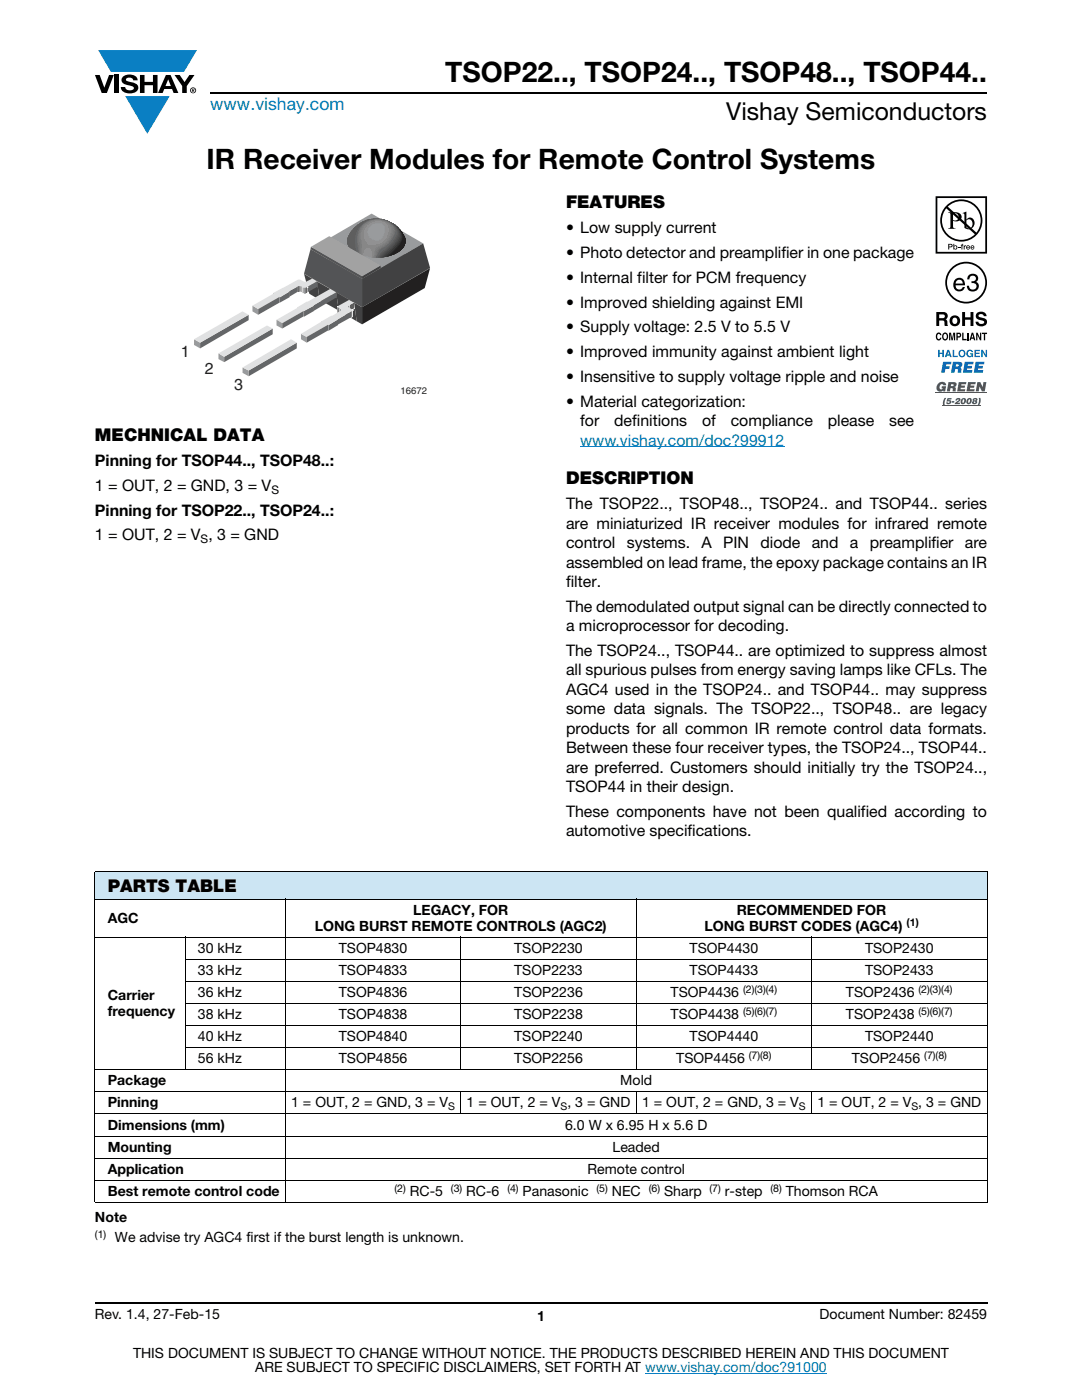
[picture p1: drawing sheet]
<svg xmlns="http://www.w3.org/2000/svg" width="216mm" height="279mm" viewBox="0 0 216 279" stroke-linecap="round" stroke-linejoin="round" font-family="sans-serif">
<g fill="#0a7fc3">
<path d="M19.6 10h19.7l-2.6 4.3h-1.1h-13.5z"/>
<path d="M25 19.2h8.9l-4.5 7.5z"/>
</g>
<g fill="#000">
<path d="M18.9 15h1l.9 2.5 1-2.5h.9l-1.4 3.6h-1zM22.9 15h.9v3.6h-.9zM24.6 15.3a2.1 2.1 0 0 1 2.8 .3l.1 .4h-.9a.79 .79 0 0 0-.7-.5 .79 .79 0 0 0-.8 .4l.3 .3 1 .2a1.08 1.08 0 0 1 1.2 1 1.08 1.08 0 0 1-1.1 1.2 1.73 1.73 0 0 1-2.4-1.2h.9a.96 .96 0 0 0 .8 .6 .96 .96 0 0 0 .9-.4 1.31 1.31 0 0 0-1.2-.6 1.03 1.03 0 0 1-1.1-.6 1.03 1.03 0 0 1 .2-1.1zM27.9 15h.9v1.3h1.7v-1.3h.9v3.6h-.9v-1.6h-1.7v1.6h-.9zM34.8 15h1.1l.9 1.4 1-1.4h1l-1.5 2.2v1.4h-.9v-1.4z"/>
<path d="M33.6 15.9l.5 1.3h-1.1zM33.1 15l-1.6 3.6h1l.3-.8h1.5l.3 .8h1l-1.6-3.6z"/>
<path d="M38.4 17.8h.2v.2h-.2zM38.3 17.7v.7h.1v-.3l.4 .3-.2-.3 .2-.2-.1-.2z"/>
<path d="M38.1 18a.46 .46 0 0 1 .9 0 .46 .46 0 0 1-.9 0zM37.9 18a.6 .6 0 0 0 1.2 0 .6 .6 0 0 0-1.2 0z"/>
</g>
<path d="M42 18.6h155M18.9 260h178.1" fill="none" stroke="#000" stroke-width=".36"/>
<path d="M115.8 89.2h40.7M128.7 274h36.3" fill="none" stroke="#007ec4" stroke-width=".2"/>
<path d="M36.1 42.6h49.7v36.4h-49.7z" fill="#fff"/>
<path d="M60.7 54.7l2.6 1.5 .5 3.7-2.1-1.3z" fill="#414142"/>
<path d="M63.3 56.1l.1 1.1-.1 .1z" fill="#646668"/>
<path d="M62.3 55.6l1 .5v1.2l-1-.6z" fill="#999b9e"/>
<path d="M60.7 54.6l2.6 1.6z" fill="#414142"/>
<circle cx="60.1" cy="57.2" r=".15" fill="#fff"/>
<path d="M59.4 57.2l.5-.1 .2 .1v1.1h-.7z" fill="none" stroke="#fff" stroke-width=".3"/>
<g fill="#919396">
<path d="M60.1 57.2v1.1z"/>
<path d="M60.1 57.1v1.2z"/>
</g>
<g fill="#999b9e">
<path d="M60.1 57.1v1.2z" fill-rule="evenodd"/>
<path d="M59.9 57.1h.2v1.2l-.2-.1z" fill-rule="evenodd"/>
<path d="M59.8 57l.1 1.2z" fill-rule="evenodd"/>
</g>
<path d="M59.8 57v1.2z" fill="#919396"/>
<g fill="#8b8d90">
<path d="M59.7 57v1.2z"/>
<path d="M59.8 57v1.2z" fill-rule="evenodd"/>
</g>
<path d="M59.7 57v1.2z" fill="#888a8c"/>
<g fill="#828487">
<path d="M59.7 57v1.2z"/>
<path d="M59.7 57v1.2z" fill-rule="evenodd"/>
</g>
<g fill="#7c7e81">
<path d="M59.7 57v1.2z"/>
<path d="M59.7 57l-.1 1.2z" fill-rule="evenodd"/>
</g>
<path d="M59.6 57.1v1.1z" fill="#77787b"/>
<path d="M59.6 57.1v1.1z" fill="#717375"/>
<path d="M59.5 57.1l.1 1.1z" fill="#717375"/>
<path d="M59.5 57.1v1.1z" fill="#6b6c6f"/>
<g fill="#646668">
<path d="M59.5 57.1v1.2z"/>
<path d="M59.4 57.1v1.2z"/>
<path d="M59.4 57.1l.1 1.2z" fill-rule="evenodd"/>
</g>
<g fill="#606164">
<path d="M59.4 57.1v1.2z"/>
<path d="M59.4 57.1v1.2z" fill-rule="evenodd"/>
</g>
<path d="M59.4 57.1v1.2z" fill="#5b5c5e"/>
<path d="M60.1 57.2l.3 .1v1.1l-.3-.1z" fill="#999b9e"/>
<path d="M63.3 56.2l3.8 2.1 .5 3.7-3.8-2.1z" fill="#414142"/>
<path d="M65.9 57.6l1.2 .7v1.1l-1.2-.6z" fill="#999b9e"/>
<path d="M63.3 56.1l3.8 2.2z" fill="#414142"/>
<path d="M61.2 57.3l2.1-1.2v1.2l-2.1 1.1z" fill="#646668"/>
<circle cx="61.2" cy="57.3" r=".15" fill="#fff"/>
<path d="M60.4 57.3h.8v1.1l-.2 .1-.6-.1z" fill="none" stroke="#fff" stroke-width=".3"/>
<path d="M61.2 57.3v1.2z" fill-rule="evenodd" fill="#5b5c5e"/>
<path d="M61.1 57.3l.1 1.2z" fill="#606164"/>
<path d="M61.1 57.3v1.2z" fill="#606164"/>
<g fill="#646668">
<path d="M61.1 57.3v1.2z"/>
<path d="M61 57.4v1.1z"/>
<path d="M61.1 57.3l-.1 1.2z" fill-rule="evenodd"/>
</g>
<path d="M61 57.4v1.1z" fill="#6b6c6f"/>
<g fill="#717375">
<path d="M61 57.4v1.2z"/>
<path d="M61 57.4v1.1z" fill-rule="evenodd"/>
</g>
<path d="M61 57.4v1.2z" fill="#77787b"/>
<g fill="#7c7e81">
<path d="M60.9 57.4v1.2z"/>
<path d="M60.9 57.4l.1 1.2z" fill-rule="evenodd"/>
</g>
<g fill="#828487">
<path d="M60.9 57.4v1.2z"/>
<path d="M60.8 57.4l.1 1.2z" fill-rule="evenodd"/>
</g>
<path d="M60.8 57.4v1.2z" fill="#888a8c"/>
<g fill="#8b8d90">
<path d="M60.8 57.4v1.2z"/>
<path d="M60.7 57.4l.1 1.2z" fill-rule="evenodd"/>
</g>
<path d="M60.7 57.4v1.2z" fill="#919396"/>
<g fill="#999b9e">
<path d="M60.7 57.4v1.2z" fill-rule="evenodd"/>
<path d="M60.5 57.3l.2 .1v1.2l-.2-.1z" fill-rule="evenodd"/>
<path d="M60.4 57.3l.1 1.2z" fill-rule="evenodd"/>
</g>
<path d="M60.4 57.3v1.2z" fill="#919396"/>
<g fill="#646668">
<path d="M57.7 58.1l1.7-.9v1.1l-1.7 .9z"/>
<path d="M67.1 58.3l.1 1-.1 .1z"/>
</g>
<path d="M54.5 58.5l.1 .1v1.1l-.1-.1z" fill="#999b9e"/>
<path d="M55.9 59.3l1.9-1.1v1.1l-1.9 1.1z" fill="#646668"/>
<path d="M55.8 59.2l.1 1.2z" fill="#999b9e"/>
<path d="M67.1 58.3l3.5 2.1 .6 3.7-3.6-2.1z" fill="#414142"/>
<path d="M70.6 60.4l.2 1-.2 .1z" fill="#646668"/>
<path d="M69.7 59.9l.9 .5v1.1l-.9-.6z" fill="#999b9e"/>
<path d="M67.1 58.3l3.5 2.1z" fill="#414142"/>
<path d="M62.6 60.9l4.5-2.6v1.1l-4.5 2.7z" fill="#646668"/>
<circle cx="70.6" cy="61.5" r=".15" fill="#fff"/>
<path d="M70.6 60.4v1.1" fill="none" stroke="#fff" stroke-width=".3"/>
<circle cx="70.6" cy="60.4" r=".15" fill="#fff"/>
<path d="M70.6 60.4l-.9 .5v1.2l.9-.6" fill="none" stroke="#fff" stroke-width=".3"/>
<path d="M69.7 60.9l.9-.5v1.1l-.9 .6z" fill-rule="evenodd" fill="#5b5c5e"/>
<circle cx="69.4" cy="62.3" r=".15" fill="#fff"/>
<path d="M69.5 61l.2-.1v1.2l-.3 .2z" fill="none" stroke="#fff" stroke-width=".3"/>
<g fill="#5b5c5e">
<path d="M69.7 60.9v1.2z"/>
<path d="M69.7 60.9l-.1 1.2z" fill-rule="evenodd"/>
</g>
<path d="M69.6 61v1.1l-.2 .2v-1.2z" fill-rule="evenodd" fill="#535456"/>
<path d="M70.6 60.4l1.6 .9v3.4l-1-.6z" fill="#414142"/>
<path d="M60.7 54.6l13.5-7.8 11.6 6.7-13.6 7.8z" fill="#999b9e"/>
<path d="M72.2 61.3l13.6-7.8-1.1 4-12.5 7.2z" fill="#231f20"/>
<path d="M59.4 61.3v1.1z" fill="#999b9e"/>
<circle cx="67.4" cy="62.4" r=".15" fill="#fff"/>
<path d="M67.4 61.2l.2 .3v1.1l-.2-.2z" fill="none" stroke="#fff" stroke-width=".3"/>
<g fill="#919396">
<path d="M67.5 61.5v1z"/>
<path d="M67.5 61.5l.1 1.1z" fill-rule="evenodd"/>
</g>
<path d="M67.5 61.4v1.1z" fill="#8b8d90"/>
<path d="M67.5 61.4v1.1z" fill="#888a8c"/>
<path d="M67.4 61.4l.1 1.1z" fill="#888a8c"/>
<g fill="#828487">
<path d="M67.4 61.4v1z"/>
<path d="M67.4 61.4v1.1z" fill-rule="evenodd"/>
</g>
<path d="M67.4 61.3v1.1z" fill="#7c7e81"/>
<path d="M67.4 61.3v1.1z" fill="#77787b"/>
<g fill="#717375">
<path d="M67.4 61.3v1.1z"/>
<path d="M67.4 61.3v1.1z" fill-rule="evenodd"/>
</g>
<path d="M67.4 61.2v1.2z" fill-rule="evenodd" fill="#6b6c6f"/>
<path d="M67.4 61.2v1.2z" fill="#646668"/>
<g fill="#999b9e">
<path d="M67.6 61.5l.3 .1v1.1l-.3-.1z"/>
<path d="M50.4 61l1.1 .7v1.1l-1.1-.7z"/>
</g>
<path d="M50.4 61l4.2-2.4-.1-.1 4.8-2.6a1.05 1.05 0 0 1 1.2 .2 2.13 2.13 0 0 0 1.8-.5l1 .5-2.1 1.2h-.8a.92 .92 0 0 0-1-.1l-3.5 2.1-.1-.1-4.3 2.5z" fill-rule="evenodd" fill="#e0e1e2"/>
<path d="M51.5 61.7l4.3-2.5v1.2l-4.3 2.4z" fill="#646668"/>
<circle cx="68.1" cy="61.8" r=".15" fill="#fff"/>
<path d="M67.9 61.6l.2 .2v1.2l-.2-.3z" fill="none" stroke="#fff" stroke-width=".3"/>
<path d="M68.1 61.8v1.2z" fill="#646668"/>
<path d="M68.1 61.8v1.2z" fill="#6b6c6f"/>
<path d="M68.1 61.8v1.1z" fill="#717375"/>
<path d="M68.1 61.8v1.1z" fill="#77787b"/>
<path d="M68 61.8l.1 1.1z" fill="#7c7e81"/>
<path d="M68 61.8v1.1z" fill="#7c7e81"/>
<g fill="#828487">
<path d="M68 61.8v1z"/>
<path d="M68 61.7v1.1z"/>
</g>
<path d="M68 61.7v1.1z" fill="#888a8c"/>
<g fill="#8b8d90">
<path d="M68 61.7v1.1z"/>
<path d="M67.9 61.7l.1 1.1z" fill-rule="evenodd"/>
</g>
<g fill="#919396">
<path d="M67.9 61.6v1.1z"/>
<path d="M67.9 61.6v1.1z" fill-rule="evenodd"/>
</g>
<path d="M60.6 62.1l.1 1.1z" fill="#999b9e"/>
<path d="M60.7 62.1l1.9-1.1v1.1l-1.9 1.1z" fill="#646668"/>
<circle cx="70.3" cy="61.9" r=".15" fill="#fff"/>
<path d="M70.3 61.9v1.2l-.2 .2v-1.2z" fill="none" stroke="#fff" stroke-width=".3"/>
<path d="M70.3 61.9l-.1 1.3z" fill-rule="evenodd" fill="#535456"/>
<g fill="#5b5c5e">
<path d="M70.1 62.1v1.2z"/>
<path d="M70.1 62.1l.1 1.1z" fill-rule="evenodd"/>
</g>
<path d="M67.4 63.7l2.7-1.6v1.2l-2.7 1.5z" fill="#646668"/>
<path d="M64.2 64.1v1.2z" fill="#999b9e"/>
<path d="M55.2 63.8l4.2-2.4v-.1l1.9-1.1h.1l4.5-2.6 1.2 .7-4.5 2.6v.1l-6.3 3.5z" fill-rule="evenodd" fill="#e0e1e2"/>
<path d="M55.2 63.8l1.1 .7v1.1l-1.1-.6z" fill="#999b9e"/>
<path d="M56.3 64.5l4.3-2.4v1l-4.3 2.5z" fill="#646668"/>
<path d="M65.5 64.8v1.2z" fill="#999b9e"/>
<path d="M65.5 64.9l1.9-1.2v1.2l-1.9 1.1z" fill="#646668"/>
<path d="M60.1 66.6l1.1 .6v1.2l-1.1-.7z" fill="#999b9e"/>
<path d="M60.1 66.6l7.9-4.7a.67 .67 0 0 0-.6-.6l.2-.3 2.1-1.1 .9 .5-1.1 .7v.2l.8 .5-.2 .3-4.6 2.8v-.1l-4.3 2.4z" fill-rule="evenodd" fill="#e0e1e2"/>
<path d="M61.2 67.2l4.3-2.4v1.1l-4.3 2.5z" fill="#646668"/>
<path d="M62 49.7l12.2-7.1 10.2 6-12.2 7.1z" fill="#999b9e"/>
<path d="M72.4 47.4l.5 1.2a1.21 1.21 0 0 1-.4 1.3l-.1 .6 .1 .6-1.5-.7 .5-1.6z" fill-rule="evenodd" fill="#888a8c"/>
<g fill="#828487">
<path d="M72.2 47.5a2.04 2.04 0 0 1 .2 2.4l-.1 .7 .1 .4-1.4-.6 .5-1.5z" fill-rule="evenodd"/>
<path d="M72.1 47.7l.1 .1a3.1 3.1 0 0 1 0 2.4v.8l-1.2-.6 .4-1.4z" fill-rule="evenodd"/>
</g>
<g fill="#7c7e81">
<path d="M72 47.9a5.3 5.3 0 0 1 .1 2.7l.1 .3-1.2-.5z" fill-rule="evenodd"/>
<path d="M71.9 48.1l.2 .8-.1 1.5 .1 .5-1.1-.5z" fill-rule="evenodd"/>
</g>
<g fill="#77787b">
<path d="M71.8 48.3l.2 2.6-1-.5z" fill-rule="evenodd"/>
<path d="M71.6 48.6l.3 2.3-.9-.5z" fill-rule="evenodd"/>
</g>
<path d="M71.6 48.8l.2 2.1-.8-.5z" fill-rule="evenodd" fill="#717375"/>
<path d="M71.4 49l.3 1.8-.7-.4z" fill-rule="evenodd" fill="#6b6c6f"/>
<path d="M71.3 49.2l.3 1.6-.6-.4z" fill-rule="evenodd" fill="#646668"/>
<circle cx="73.4" cy="50.8" r=".39" fill="#919396"/>
<g fill="#646668">
<path d="M71.3 49.4l.2 1.3-.5-.3z" fill-rule="evenodd"/>
<path d="M71.2 49.6l.2 1-.4-.2z" fill-rule="evenodd"/>
</g>
<path d="M80.6 47l.3 1z" fill-rule="evenodd" fill="#231f20"/>
<circle cx="73.4" cy="50.8" r=".39" fill="#919396"/>
<path d="M70.6 45.6a6.1 6.1 0 0 1 10.3 2.1 2.68 2.68 0 0 1-1.8 2.8 9 9 0 0 1-8.1-.1 8.8 8.8 0 0 1 3-4.8l-.2 .4 .2 .4a1.21 1.21 0 0 0 2.1-.3v-.2a.71 .71 0 0 0-.4-1.1 1.68 1.68 0 0 0-1.9 .9 9.5 9.5 0 0 0-2.8 4.7 2.59 2.59 0 0 1-.8-4.3z" fill-rule="evenodd" fill="#999b9e"/>
<g fill="#919396">
<path d="M70.6 45.6a6.1 6.1 0 0 1 10.3 2.1 2.68 2.68 0 0 1-1.8 2.8 9 9 0 0 1-8.1-.1l.7-2 1.7-2.3a1.64 1.64 0 0 0 1.4 1.8 1.64 1.64 0 0 0 1.8-1.3 1.4 1.4 0 0 0-.2-1.8 1.4 1.4 0 0 0-1.7-.1 1.92 1.92 0 0 0-1.3 1.4l-1.7 2.3-.7 2a2.59 2.59 0 0 1-.8-4.3z" fill-rule="evenodd"/>
<path d="M70.6 45.6a6.1 6.1 0 0 1 10.3 2.1 2.68 2.68 0 0 1-1.8 2.8 8.5 8.5 0 0 1-5.4 .8 .67 .67 0 0 0-.3-1.1 .56 .56 0 0 0-.5 .6l.1 .4-2-.8 1-2.4 1.1-1.6a1.94 1.94 0 0 0 1.9 1.9 1.94 1.94 0 0 0 2-1.9 1.53 1.53 0 0 0-.4-1.7 1.53 1.53 0 0 0-1.8-.2 2.31 2.31 0 0 0-1.7 1.9l-1.1 1.6-1 2.4a2.59 2.59 0 0 1-.8-4.3z" fill-rule="evenodd"/>
<path d="M70.6 45.6a6.1 6.1 0 0 1 10.3 2.1 2.68 2.68 0 0 1-1.8 2.8 8.7 8.7 0 0 1-5.3 .8 .72 .72 0 0 0 .1-1 .72 .72 0 0 0-1 0l-.2 .3 .2 .6-1.9-.8 .6-1.7 1.3-2a2.15 2.15 0 0 0 2 1.8 2.15 2.15 0 0 0 2.2-1.7 1.69 1.69 0 0 0-.1-1.9 1.69 1.69 0 0 0-1.9-.6 2.41 2.41 0 0 0-2.2 2.4l-1.3 2-.6 1.7a2.59 2.59 0 0 1-.8-4.3z" fill-rule="evenodd"/>
</g>
<path d="M70.6 45.6a6.1 6.1 0 0 1 10.3 2.1 2.68 2.68 0 0 1-1.8 2.8l-2 .7-1.5 .2h-1.6a1.01 1.01 0 0 0 .1-1.1 1.01 1.01 0 0 0-.9-.5l-.5 .3-.1 .4 .1 .7-1.7-.8 .6-1.8 1.1-1.7a2.1 2.1 0 0 0 3.2 1.6 2.68 2.68 0 0 0 1.1-3.9 2.7 2.7 0 0 0-2.9-.1 2.7 2.7 0 0 0-1.4 2.4l-1.1 1.7-.6 1.8a2.59 2.59 0 0 1-.8-4.3z" fill-rule="evenodd" fill="#8b8d90"/>
<g fill="#888a8c">
<path d="M70.6 45.6a6.1 6.1 0 0 1 10.3 2.1 2.68 2.68 0 0 1-1.8 2.8 8.1 8.1 0 0 1-4.9 .8 1.32 1.32 0 0 0-.8-1.9 1.33 1.33 0 0 0-.8 1.7l-1.6-.7 .6-1.7 1-1.6a2.03 2.03 0 0 0 1.4 1.9 3.5 3.5 0 0 0 3.6-2.7 1.81 1.81 0 0 0-2-2.2 2.81 2.81 0 0 0-3 3l-1 1.6-.6 1.7a2.59 2.59 0 0 1-.8-4.3z" fill-rule="evenodd"/>
<path d="M70.6 45.6a6.1 6.1 0 0 1 10.3 2.1 2.68 2.68 0 0 1-1.8 2.8l-1.9 .7-2.2 .2h-.8l.2-.4v-.6a.83 .83 0 0 1 .5-1.4 3.2 3.2 0 0 0 2.8-3.8 2.95 2.95 0 0 0-3.5-.9 2.95 2.95 0 0 0-1.8 3.1l-.9 1.4-.5 1.6a2.59 2.59 0 0 1-.8-4.3z" fill-rule="evenodd"/>
</g>
<g fill="#828487">
<path d="M70.6 45.6a6.1 6.1 0 0 1 10.3 2.1 2.68 2.68 0 0 1-1.8 2.8 7.4 7.4 0 0 1-4.7 .8l.1-.7a1.25 1.25 0 0 1 1.2-1.6 3.2 3.2 0 0 0 2.1-3.8 3.1 3.1 0 0 0-3.7-1 3.1 3.1 0 0 0-1.9 3.3l-.7 1.4-.5 1.5a2.59 2.59 0 0 1-.8-4.3z" fill-rule="evenodd"/>
<path d="M70.6 45.6a6.1 6.1 0 0 1 10.3 2.1 2.68 2.68 0 0 1-1.8 2.8 7.2 7.2 0 0 1-4.6 .8l.1-1a1.27 1.27 0 0 1 1.2-1.3 3.4 3.4 0 0 0 2.2-3.8 3.3 3.3 0 0 0-4-1 3.3 3.3 0 0 0-1.9 3.5l-.7 1.3-.4 1.4a2.59 2.59 0 0 1-.8-4.3z" fill-rule="evenodd"/>
</g>
<g fill="#7c7e81">
<path d="M70.6 45.6a6.1 6.1 0 0 1 10.3 2.1 2.89 2.89 0 0 1-2.4 3.1 7.7 7.7 0 0 1-4 .5l.2-.3a1.69 1.69 0 0 1 1.2-1.9 3.5 3.5 0 0 0 2.2-3.9 3.4 3.4 0 0 0-4.1-1.1 3.4 3.4 0 0 0-2 3.8l-1 2.5a2.59 2.59 0 0 1-.8-4.3z" fill-rule="evenodd"/>
<path d="M70.6 45.6a6.1 6.1 0 0 1 10.3 2.1 2.68 2.68 0 0 1-1.8 2.8l-1.8 .7-2.7 .2 .4-1.3 .4-.5a4.5 4.5 0 0 0 2.9-3.8 2.69 2.69 0 0 0-2.8-2 3.5 3.5 0 0 0-3.6 4.3l-.9 2.3a2.59 2.59 0 0 1-.8-4.3z" fill-rule="evenodd"/>
</g>
<path d="M70.6 45.6a6.1 6.1 0 0 1 10.3 2.1 2.68 2.68 0 0 1-1.8 2.8l-1.7 .7-2.7 .2 .3-.8a1.31 1.31 0 0 1 .9-1.2 4.5 4.5 0 0 0 2.6-3.7 3.5 3.5 0 0 0-4.4-1.7 3.4 3.4 0 0 0-2.3 4.3l-.8 2.1a2.59 2.59 0 0 1-.8-4.3z" fill-rule="evenodd" fill="#77787b"/>
<path d="M70.6 45.6a6.1 6.1 0 0 1 10.3 2.1 2.68 2.68 0 0 1-1.8 2.8l-1.7 .7-2.5 .2a2.92 2.92 0 0 1 1.8-2.3 4.8 4.8 0 0 0 2-3.3 3.2 3.2 0 0 0-3.3-2.1 3.8 3.8 0 0 0-3.8 5.1l-.6 1.6a2.59 2.59 0 0 1-.8-4.3z" fill-rule="evenodd" fill="#717375"/>
<path d="M70.6 45.6a6.1 6.1 0 0 1 10.3 2.1 2.68 2.68 0 0 1-1.8 2.8 6.6 6.6 0 0 1-4.1 .8 3.9 3.9 0 0 1 2.2-2.4l.4-.4a3.1 3.1 0 0 0 1-3.2 4.1 4.1 0 0 0-5.1-1.2 4.1 4.1 0 0 0-2.1 4.9l-.4 1.4a2.59 2.59 0 0 1-.8-4.3z" fill-rule="evenodd" fill="#6b6c6f"/>
<g fill="#646668">
<path d="M70.6 45.6a6.1 6.1 0 0 1 10.3 2.1 2.87 2.87 0 0 1-2.3 3 6.2 6.2 0 0 1-3.5 .6l.6-1.2a8.7 8.7 0 0 0 3-3.2 1.79 1.79 0 0 0-1-2.6 4.2 4.2 0 0 0-6.5 2.8v1a3.9 3.9 0 0 1-.2 2.3 2.59 2.59 0 0 1-.8-4.3z" fill-rule="evenodd"/>
<path d="M70.6 45.6a6.1 6.1 0 0 1 10.3 2.1 2.87 2.87 0 0 1-2.3 3 6.8 6.8 0 0 1-3.5 .6 3.2 3.2 0 0 1 2-2.1l1-1a3.6 3.6 0 0 0 .9-2.2 3.6 3.6 0 0 0-3.6-2.3 4 4 0 0 0-4.3 4.5 3 3 0 0 1-.1 2v.2a2.59 2.59 0 0 1-.8-4.3z" fill-rule="evenodd"/>
<path d="M70.6 45.6a6.1 6.1 0 0 1 10.3 2.1 2.88 2.88 0 0 1-2.3 3l-1.6 .5-1.8 .2a4.6 4.6 0 0 1 2.2-2.4l.2-.1a4.9 4.9 0 0 0 1.5-3 4 4 0 0 0-4.5-2.2 4.1 4.1 0 0 0-3.6 4.6l.2 1.3-.2 .8a2.59 2.59 0 0 1-.8-4.3z" fill-rule="evenodd"/>
</g>
<path d="M70.6 45.6a6.1 6.1 0 0 1 10.3 2.1 2.88 2.88 0 0 1-2.3 3l-1.6 .5-1.7 .2 .7-.9a9.8 9.8 0 0 0 3.2-3.9 2.88 2.88 0 0 0-2.7-2.8 4.4 4.4 0 0 0-5.6 4.7l.2 1.4-.1 .5a2.59 2.59 0 0 1-.8-4.3z" fill-rule="evenodd" fill="#606164"/>
<g fill="#5b5c5e">
<path d="M70.6 45.6a6.1 6.1 0 0 1 10.3 2.1 2.68 2.68 0 0 1-1.8 2.8 6.1 6.1 0 0 1-3.7 .8 6.5 6.5 0 0 1 2.4-2.3l.3-.4a3.6 3.6 0 0 0 1.2-2.5 4.3 4.3 0 0 0-4.8-2.4 4.3 4.3 0 0 0-3.7 5.1l.2 1.3v.3a2.59 2.59 0 0 1-.8-4.3z" fill-rule="evenodd"/>
<path d="M70.6 45.6a6.1 6.1 0 0 1 10.3 2.1 2.68 2.68 0 0 1-1.8 2.8l-1.7 .7-1.9 .2a4.4 4.4 0 0 1 1.9-1.9l.5-.5a3 3 0 0 0 1.2-3.6 4.9 4.9 0 0 0-7.8 .3 5.8 5.8 0 0 0-.3 4.7 2.59 2.59 0 0 1-.8-4.3z" fill-rule="evenodd"/>
</g>
<g fill="#535456">
<path d="M76.6 43.8a6.1 6.1 0 0 1 4.3 3.9 2.87 2.87 0 0 1-2.3 3l-1.1 .4-1.9 .3 .3-.4a14.3 14.3 0 0 0 3.5-3.9 2.17 2.17 0 0 0-1.2-2.6z" fill-rule="evenodd"/>
<path d="M77.2 44a6.1 6.1 0 0 1 3.7 3.7 2.88 2.88 0 0 1-2.3 3l-1.1 .4-1.7 .3 .9-1.1a7.8 7.8 0 0 0 2.9-3.4 2.54 2.54 0 0 0-1.7-2.6z" fill-rule="evenodd"/>
</g>
<g fill="#4c4c4e">
<path d="M77.6 44.2a6.1 6.1 0 0 1 3.3 3.5 2.89 2.89 0 0 1-2.3 3l-1 .4-1.8 .3 1.2-1.2a5.9 5.9 0 0 0 2.7-3.6 2.99 2.99 0 0 0-2.1-2.4z" fill-rule="evenodd"/>
<path d="M77.9 44.3a6.5 6.5 0 0 1 3 3.4 2.89 2.89 0 0 1-2.3 3l-1 .4-1.6 .3 .8-.9a10.2 10.2 0 0 0 2.9-3.3 2.8 2.8 0 0 0-1.8-2.9z" fill-rule="evenodd"/>
</g>
<path d="M78.2 44.5a6.7 6.7 0 0 1 2.7 3.2 3.2 3.2 0 0 1-2.7 3.2l-2.1 .5 1.4-1.3a7.5 7.5 0 0 0 2.3-3.1 2.7 2.7 0 0 0-1.6-2.5z" fill-rule="evenodd" fill="#464647"/>
<g fill="#414142">
<path d="M78.4 44.6a5.5 5.5 0 0 1 2.5 3.6 4.1 4.1 0 0 1-3.6 3l-1 .1 .8-.7a7.7 7.7 0 0 0 2.8-3.5 2.42 2.42 0 0 0-1.5-2.5z" fill-rule="evenodd"/>
<path d="M78.7 44.8a5.5 5.5 0 0 1 2.2 3.4 4.1 4.1 0 0 1-3.5 2.9l-1 .2 .9-.8a7.5 7.5 0 0 0 2.7-3.3 2.51 2.51 0 0 0-1.3-2.4z" fill-rule="evenodd"/>
</g>
<g fill="#383738">
<path d="M78.8 44.9l1.1 1.1a4.9 4.9 0 0 1 1 2.2 4 4 0 0 1-3.2 2.9l-1 .2a11.8 11.8 0 0 0 3.2-3.7 2.31 2.31 0 0 0-1.1-2.7z" fill-rule="evenodd"/>
<path d="M79 45.1l.9 .9a4.9 4.9 0 0 1 1 2.2 4.1 4.1 0 0 1-3.6 2.9l-.5 .1 1.6-1.4a4.5 4.5 0 0 0 1.8-3l-.6-1.1z" fill-rule="evenodd"/>
</g>
<g fill="#2e2c2d">
<path d="M79.2 45.2l.7 .8a4.9 4.9 0 0 1 1 2.2 4.1 4.1 0 0 1-3.4 2.9l-.5 .1 1-.8a6.3 6.3 0 0 0 2.2-3.2l-.1-.7-.3-.6z" fill-rule="evenodd"/>
<path d="M79.3 45.4l.6 .6a4.8 4.8 0 0 1 1 2.2 4 4 0 0 1-3.2 2.9l-.4 .1 .7-.7a6.2 6.2 0 0 0 2.3-3.2l-.1-.6-.3-.7z" fill-rule="evenodd"/>
</g>
<g fill="#231f20">
<path d="M79.5 45.5l.4 .4a5.3 5.3 0 0 1 1 2.3 4 4 0 0 1-3.4 2.9l.8-.7a5.7 5.7 0 0 0 2.1-3l-.1-.6-.3-.6z" fill-rule="evenodd"/>
<path d="M79.6 45.7a3.8 3.8 0 0 1 1.3 2.5 3.9 3.9 0 0 1-3.1 2.8l.7-.6a4 4 0 0 0 1.9-3.5z" fill-rule="evenodd"/>
<path d="M79.8 45.8a2.73 2.73 0 0 1 .4 3.9l-1.1 .8-1.1 .4 .7-.6a3.8 3.8 0 0 0 1.7-3.3z" fill-rule="evenodd"/>
<path d="M79.9 46a2.69 2.69 0 0 1 .3 3.7l-1.9 1.2 .7-.7a3.2 3.2 0 0 0 1.4-3.5z" fill-rule="evenodd"/>
<path d="M80 46.1a2.54 2.54 0 0 1-.9 4.4l-.4 .2 .5-.5a2.77 2.77 0 0 0 .8-4.1z" fill-rule="evenodd"/>
<path d="M80.2 46.3a2.53 2.53 0 0 1-1.1 4.2l-.1 .1 .5-.6a2.76 2.76 0 0 0 .7-3.7z" fill-rule="evenodd"/>
<path d="M80.3 46.5a2.28 2.28 0 0 1-.5 3.5l-.5 .4a3.1 3.1 0 0 0 1.3-3.2z" fill-rule="evenodd"/>
<path d="M80.4 46.7a2.26 2.26 0 0 1-.8 3.4 2.66 2.66 0 0 0 .8-3.4z" fill-rule="evenodd"/>
<path d="M80.5 46.8a2.04 2.04 0 0 1 .1 2.4 2.58 2.58 0 0 0-.1-2.4z" fill-rule="evenodd"/>
</g>
<path d="M72.4 47.4l.5 1.2a1.21 1.21 0 0 1-.4 1.3l-.1 .6 .1 .6-1.5-.7 .5-1.6z" fill-rule="evenodd" fill="#888a8c"/>
<g fill="#828487">
<path d="M72.2 47.5a2.04 2.04 0 0 1 .2 2.3l-.1 .8 .1 .4-1.4-.6 .5-1.5z" fill-rule="evenodd"/>
<path d="M72.1 47.7l.1 .1a3.1 3.1 0 0 1 0 2.4v.8l-1.2-.6 .4-1.4z" fill-rule="evenodd"/>
</g>
<g fill="#7c7e81">
<path d="M72 47.8a5 5 0 0 1 .1 2.7l.1 .4-1.2-.5z" fill-rule="evenodd"/>
<path d="M71.9 48.1l.2 .8-.1 1.4 .1 .6-1.1-.5z" fill-rule="evenodd"/>
</g>
<g fill="#77787b">
<path d="M71.7 48.2l.3 2.7-1-.5z" fill-rule="evenodd"/>
<path d="M71.6 48.5l.3 2.3-.9-.4z" fill-rule="evenodd"/>
</g>
<path d="M71.5 48.6l.3 2.2-.8-.4z" fill-rule="evenodd" fill="#717375"/>
<path d="M71.4 48.8l.3 1.9-.7-.3z" fill-rule="evenodd" fill="#6b6c6f"/>
<g fill="#646668">
<path d="M71.3 49l.3 1.7a.67 .67 0 0 1-.5-1z" fill-rule="evenodd"/>
<path d="M71.3 49.4l.2 1.3-.5-.3z" fill-rule="evenodd"/>
<path d="M71.2 49.6l.2 1-.4-.2z" fill-rule="evenodd"/>
</g>
<path d="M71.1 49.7l.2 .9-.3-.2z" fill-rule="evenodd" fill="#606164"/>
<g fill="#5b5c5e">
<path d="M71 49.9l.1 .7-.1-.2z" fill-rule="evenodd"/>
<path d="M71 50.3v.2z" fill-rule="evenodd"/>
</g>
<path d="M62 49.7l10.2 6v5.6l-11.5-6.7z" fill="#535456"/>
<g fill="#414142">
<path d="M72.2 55.1l3.7-2.1 .1 .5-3.8 2.2z"/>
<path d="M72.2 55.7l12.2-7.1 1.4 4.8-13.6 7.9z"/>
</g>
<path d="M62 49.3l10.2 5.8v.6l-10.2-6z" fill="#535456"/>
<path d="M38.7 67.7l1.2 .7v1.1l-1.2-.7z" fill="#999b9e"/>
<path d="M39.9 68.4l9.7-5.6v1.1l-9.7 5.6z" fill="#646668"/>
<path d="M38.7 67.7l9.7-5.6 1.2 .7-9.7 5.6z" fill="#e0e1e2"/>
<path d="M43.6 70.5l1.1 .7v1.1l-1.1-.6z" fill="#999b9e"/>
<path d="M44.7 71.2l9.7-5.6v1.1l-9.7 5.6z" fill="#646668"/>
<path d="M43.6 70.5l9.7-5.5 1.1 .6-9.7 5.6z" fill="#e0e1e2"/>
<path d="M49.6 73.9l9.6-5.5v1.1l-9.6 5.6z" fill="#646668"/>
<path d="M48.4 73.3l1.2 .6v1.2l-1.2-.7z" fill="#999b9e"/>
<path d="M48.4 73.3l9.7-5.6 1.1 .7-9.6 5.5z" fill="#e0e1e2"/>
<path d="M62 49.3l3.7-2.2 10.2 5.9-3.7 2.1z" fill-rule="evenodd" fill="#a3a5a8"/>
<path d="M186.7 39.2h10.3v41.7h-10.3z" fill="#fff"/>
<g fill="#000">
<path d="M191.2 49.3h.4v.1h-.4zM191.9 48.7h.3l-.2 .2 .2 .1v.1h-.2v.7h-.1v-.7h-.2zM192.3 49h.2v.1l.3-.1v.1l-.3 .1v.6h-.2zM193.3 54.9a1.07 1.07 0 0 1 1.3-.2 1.07 1.07 0 0 1 .5 1.2l-.4 .4a1.06 1.06 0 0 1 .5 1.4 1.06 1.06 0 0 1-1.4 .5l-.2-.1a1.02 1.02 0 0 1-.7-1.1h.5a.71 .71 0 0 0 .9 .8 .71 .71 0 0 0 .3-1.2l-.7-.1v-.4a.59 .59 0 0 0 .8-.4 .59 .59 0 0 0-.6-.7 .66 .66 0 0 0-.7 .8h-.4zM186.9 66.6l.4-.2h.3l.2 .5-.6-.2a.66 .66 0 0 0 .1 1l.3-.3h.2a.54 .54 0 0 1-.4 .6 .54 .54 0 0 1-.6-.5zM189.4 66.4h.4l.2 1.2 .2-1.2h.4v1.5h-.3v-1.3l-.2 1.3h-.2l-.3-1.3v1.3h-.2zM192 66.4h.3v1.2h.6v.3h-.9zM192 62.3h.6v1h1.1v-1h.5v2.8h-.5v-1.3h-1.1v1.3h-.6zM193 66.4h.3v1.5h-.3zM195 62.4a1.15 1.15 0 0 1 1.9 .7h-.6v-.2a.68 .68 0 0 0-1-.1v.4l.2 .1a1.29 1.29 0 0 1 1.5 .9 1.17 1.17 0 0 1-1.2 .9 1.17 1.17 0 0 1-1.1-.9h.5l.1 .2a.67 .67 0 0 0 1.1-.1l-.3-.3-.5-.1a.82 .82 0 0 1-.9-.5 .82 .82 0 0 1 .3-1zM194.8 66.4h.3l.5 1.1v-1.1h.2v1.5h-.3l-.5-1.1v1.1h-.2zM195.9 66.4h1.1v.3h-.4v1.2h-.3v-1.2h-.4z"/>
<path d="M187 39.5h9.6v10.8h-9.6zM186.7 39.2v11.4h10.3v-11.4z"/>
<path d="M189 56.4a3.8 3.8 0 0 1 7.6 0 3.8 3.8 0 0 1-7.6 0zM188.6 56.4a4.2 4.2 0 0 0 8.4 0 4.2 4.2 0 0 0-8.4 0z"/>
<path d="M189.1 41.3a3.9 3.9 0 0 1 5.3-.2 3.9 3.9 0 0 1 .4 5.3zM188.8 41.6l5.7 5.2a3.9 3.9 0 0 1-5.3 .1 3.9 3.9 0 0 1-.4-5.3zM187.6 44a4.2 4.2 0 0 0 8.4 0 4.2 4.2 0 0 0-8.4 0z"/>
<path d="M189.4 48.8v.4h.4v-.3zM189.2 48.7h.7l.2 .3-.2 .3-.5 .1v.4h-.2z"/>
<path d="M190.2 42.6v1.3a.75 .75 0 0 0 1.1-.6 .75 .75 0 0 0-1.1-.7zM189.2 42.4a2.81 2.81 0 0 1 2.4 .3 .97 .97 0 0 1 0 1.2 .97 .97 0 0 1-1.2 .2h-.2v1.1v.2l.5 .3h-1.5l.3-.2 .1-.3v-2.3v-.3z"/>
<path d="M190.4 49.4a.26 .26 0 0 0 .5 0 .26 .26 0 0 0-.5 0zM190.2 48.7h.2v.4a.38 .38 0 0 1 .5 0 .38 .38 0 0 1 0 .6 .38 .38 0 0 1-.5 0l-.2 .1z"/>
<path d="M190.9 56.1l-.2 .5h1.4a.7 .7 0 0 0-.4-.7 .7 .7 0 0 0-.8 .2zM190.7 55.7a1.18 1.18 0 0 1 1.4-.1 1.18 1.18 0 0 1 .5 1.3h-1.9a.73 .73 0 0 0 .5 .9 .73 .73 0 0 0 .9-.5h.4a1.21 1.21 0 0 1-1.6 .8 1.21 1.21 0 0 1-.6-1.7z"/>
<path d="M192.8 44v1.3l.2 .2a.72 .72 0 0 0 .8-.1 .72 .72 0 0 0 .3-.7 .72 .72 0 0 0-.4-.8 .72 .72 0 0 0-.9 .1zM192.1 42.5l.7-.3v1.6a.89 .89 0 0 1 1.1-.3 .89 .89 0 0 1 .6 1 1.23 1.23 0 0 1-.7 1.2 1.23 1.23 0 0 1-1.4-.2v-2.7z"/>
<path d="M193 49.2v.1h.4l-.2-.2zM193 49h.4l.2 .4h-.6v.2l.5-.1a.42 .42 0 0 1-.6 .2 .42 .42 0 0 1 .1-.7z"/>
<path d="M193.9 49.2l-.1 .1h.4l-.2-.2zM193.8 49h.5l.1 .4h-.6l.1 .2 .5-.1a.42 .42 0 0 1-.7 .2 .42 .42 0 0 1 .1-.7z"/>
<path d="M187.4 62.8v.7h.9a.39 .39 0 0 0 .1-.7zM186.8 62.3h1.4a.79 .79 0 0 1 .8 .4 .79 .79 0 0 1-.1 .9l-.2 .1a.98 .98 0 0 1 .4 1.2l.1 .2h-.7l-.2-1.1h-.9v1.1h-.6z"/>
<path d="M188.4 66.7a.64 .64 0 0 0 .2 1l.1-.1a.64 .64 0 0 0-.1-1zM188.2 66.5l.2-.1a.56 .56 0 0 1 .7 .3 .82 .82 0 0 1-.5 1.3l-.2-.1a.89 .89 0 0 1-.2-1.4z"/>
<path d="M190.3 63.5a.63 .63 0 0 0-.3 .7 .63 .63 0 0 0 .8 .4 .63 .63 0 0 0 .2-.8 .63 .63 0 0 0-.7-.3zM189.5 64a1.09 1.09 0 0 1 2.1 0 1.09 1.09 0 0 1-2.1 0z"/>
<path d="M191.1 66.7v.4l.4-.1v-.3zM190.8 66.4h.6a.5 .5 0 0 1 .4 .5 .5 .5 0 0 1-.4 .5h-.3v.5h-.3z"/>
<path d="M194 66.7l-.1 .6h.3zM193.9 66.4h.3l.4 1.5h-.3v-.3h-.5l-.1 .3h-.3z"/>
</g>
<path d="M186.7 78.4h10.3" fill="none" stroke="#279048" stroke-width=".2"/>
<g fill="#279048">
<path d="M187.2 76.6a.91 .91 0 0 1 .9-.4 .91 .91 0 0 1 .7 .7h-.6l-.3-.2a.56 .56 0 0 0-.4 .4 .56 .56 0 0 0 .3 .6l.3-.2h-.2v-.4h.9l-.2 1h-.4v-.2a.82 .82 0 0 1-1.1 .1 .82 .82 0 0 1-.1-1.1z"/>
<path d="M191.3 76.2h1.5v.5h-1v.3h.8l-.1 .4h-.8v.3h.9l-.1 .4h-1.5z"/>
<path d="M193.2 76.2h1.5l-.1 .5h-.9v.3h.7v.4h-.8l-.1 .3h1l-.1 .4h-1.6z"/>
<path d="M195 76.2h.6l.5 1.1 .1-1.1h.6l-.3 1.9h-.6l-.5-1-.1 1h-.6z"/>
<path d="M188.5 79.4h.3l-.3 .8v.7h-.3v-.7z"/>
<path d="M189.1 79.4h.8l-.1 .3h-.5l-.1 .2h.5a.52 .52 0 0 1-.2 .7 .52 .52 0 0 1-.7-.3l.5 .1 .2-.2-.2-.1h-.4z"/>
<path d="M190 80.1h.4v.3h-.5z"/>
<path d="M190.8 79.6a.5 .5 0 0 1 .5-.2 .5 .5 0 0 1 .4 .4l-.7 .6h.6l-.1 .3h-1l.8-.9-.1-.1-.2 .2h-.4z"/>
<path d="M189.8 76.7l-.1 .4 .5-.1 .1-.1-.1-.2zM189.3 76.2l1.5 .2a.54 .54 0 0 1-.3 .8l.2 .3v.6h-.6v-.5l-.3-.1h-.1l-.2 .6h-.6z"/>
<path d="M192.2 79.8l-.2 .4 .2 .2 .2-.5-.1-.2zM191.9 79.6a.51 .51 0 0 1 .8 .1 .66 .66 0 0 1-.2 .8 .66 .66 0 0 1-.8 0v-.5z"/>
<path d="M193.3 79.8l-.1 .4 .1 .2 .3-.5-.2-.2zM193.1 79.6a.51 .51 0 0 1 .8 .1 .66 .66 0 0 1-.2 .8 .66 .66 0 0 1-.8 0l-.1-.5z"/>
</g>
<path d="M188 80.9h7.7" fill="none" stroke="#279048" stroke-width=".2"/>
<g fill="#279048">
<path d="M195.3 79.4h.3l.1 .8a.7 .7 0 0 1-.7 .7l.3-.7z"/>
<path d="M194.5 79.7l-.1 .2h.2l.1-.2zM194.4 80.2v.2h.2v-.2zM194.2 79.6a.52 .52 0 0 1 .8 .2l-.2 .2 .2 .3a.55 .55 0 0 1-.5 .4 .55 .55 0 0 1-.6-.4l.3-.3-.1-.2z"/>
</g>
<g fill="#0060af">
<path d="M187.2 69.8h.3v.6h.5v-.6h.3v1.5h-.3v-.7h-.5v.7h-.3z"/>
<path d="M190.1 69.8h.3v1.2h.7v.3h-1z"/>
<path d="M193 70a.68 .68 0 0 1 1.2 .3l-.9-.2a.55 .55 0 0 0-.2 .5 .55 .55 0 0 0 .4 .4l.4-.3h-.3v-.2h.6v.8h-.2l-.1-.2a.71 .71 0 0 1-1-.1 .71 .71 0 0 1 .1-1z"/>
<path d="M194.5 69.8h1v.3h-.8v.3h.8v.2h-.8v.4h.8v.3h-1z"/>
<path d="M195.8 69.8h.3l.6 1v-1h.3v1.5h-.3l-.6-1.1v1.1h-.3z"/>
<path d="M188.2 72.2h1.7l-.1 .5h-1l-.1 .4h.8l-.1 .5h-.8l-.1 .8h-.7z"/>
<path d="M192.5 72.2h1.8l-.1 .5h-1.1v.3h.9l-.1 .5h-.9l-.1 .4h1.1l-.1 .5h-1.8z"/>
<path d="M194.7 72.2h1.7v.5h-1.1v.3h.8v.5h-.9l-.1 .4h1.1l-.1 .5h-1.8z"/>
<path d="M189.2 70.1l-.2 .6h.4zM189 69.8h.4l.5 1.5h-.3l-.1-.3h-.6l-.1 .3h-.3z"/>
<path d="M191.5 70.6a.47 .47 0 0 0 .9 0 .47 .47 0 0 0-.9 0zM191.2 70.5a.75 .75 0 0 1 1.5 0 .75 .75 0 0 1-1.5 0z"/>
<path d="M190.8 72.7l-.1 .4h.6l-.1-.4zM190.1 72.2l1.8 .2a.63 .63 0 0 1-.3 1l.2 .2v.8h-.7v-.6l-.3-.2h-.2l-.1 .8h-.7z"/>
</g>
<path d="M18.9 173.9h178.1v5.5h-178.1z" fill="#cce5f3"/>
<g fill="none" stroke="#000" stroke-width=".2">
<path d="M18.9 173.9h178.1M18.9 179.4h178.1M18.9 174v65.9M56.9 179.3v60.7M127 179.3v34.3M197 174v65.9M18.9 187h178.1M36.9 191.4h160.1M36.9 195.8h160.1M37 186.9v26.7M91.9 186.9v26.7M161.9 186.9v26.7"/>
<path d="M18.9 213.5h178.1M18.9 217.9h178.1M36.9 200.3h160.1M36.9 204.7h160.1M36.9 209.1h160.1M91.9 217.8v4.6M127 217.8v4.6M161.9 217.8v4.6M18.9 222.3h178.1M18.9 226.7h178.1M18.9 231.1h178.1M18.9 235.5h178.1"/>
<path d="M18.9 239.9h178.1"/>
</g>
<g font-size="5.6">
<text x="88.9" y="16.4">TSOP22.., TSOP24.., TSOP48.., TSOP44..</text>
<text x="41.2" y="33.8">IR Receiver Modules for Remote Control Systems</text>
</g>
<text font-size="4.9" x="144.9" y="24">Vishay Semiconductors</text>
<text font-size="3.5" fill="#007ec4" x="42" y="21.9">www.vishay.com</text>
<g font-size="3.5">
<text x="112.9" y="41.5">FEATURES</text>
<text x="18.9" y="87.9">MECHNICAL DATA</text>
<text x="112.9" y="96.6">DESCRIPTION</text>
<text x="21.5" y="178.1">PARTS TABLE</text>
</g>
<g font-size="3.2">
<text x="112.9" y="46.6">• Low supply current</text>
<text x="112.9" y="51.5">• Photo detector and preamplifier in one package</text>
<text x="112.9" y="56.5">• Internal filter for PCM frequency</text>
<text x="112.9" y="61.4">• Improved shielding against EMI</text>
<text x="112.9" y="66.3">• Supply voltage: 2.5 V to 5.5 V</text>
<text x="112.9" y="71.3">• Improved immunity against ambient light</text>
<text x="112.9" y="76.2">• Insensitive to supply voltage ripple and noise</text>
<text x="112.9" y="81.2">• Material categorization:</text>
<text x="115.8" y="85">for</text>
<text x="122.6" y="85">definitions</text>
<text x="140.1" y="85">of</text>
<text x="145.8" y="85">compliance</text>
<text x="165.2" y="85">please</text>
<text x="177.4" y="85">see</text>
<text x="18.9" y="93">Pinning for TSOP44.., TSOP48..:</text>
<text x="18.9" y="97.9">1 = OUT, 2 = GND, 3 = V</text>
<text x="112.9" y="101.6">The TSOP22.., TSOP48.., TSOP24.. and TSOP44.. series</text>
<text x="18.9" y="102.9">Pinning for TSOP22.., TSOP24..:</text>
<text x="18.9" y="107.8">1 = OUT, 2 = V , 3 = GND</text>
<text x="112.9" y="105.5">are miniaturized IR receiver modules for infrared remote</text>
<text x="112.9" y="109.4">control</text>
<text x="112.9" y="113.3">assembled on lead frame, the epoxy package contains an IR</text>
<text x="125.1" y="109.4">systems.</text>
<text x="140" y="109.4">A PIN</text>
<text x="151.7" y="109.4">diode</text>
<text x="162" y="109.4">and</text>
<text x="169.6" y="109.4">a</text>
<text x="173.5" y="109.4">preamplifier</text>
<text x="192.5" y="109.4">are</text>
<text x="112.9" y="117.1">filter.</text>
<text x="112.9" y="122.1">The demodulated output signal can be directly connected to</text>
<text x="112.9" y="126">a microprocessor for decoding.</text>
<text x="112.9" y="130.9">The TSOP24.., TSOP44.. are optimized to suppress almost</text>
<text x="112.9" y="134.8">all spurious pulses from energy saving lamps like CFLs. The</text>
<text x="112.9" y="138.7">AGC4 used in the TSOP24.. and TSOP44.. may suppress</text>
<text x="112.9" y="142.5">some data signals. The TSOP22.., TSOP48.. are legacy</text>
<text x="112.9" y="146.4">products for all common IR remote control data formats.</text>
<text x="112.9" y="150.3">Between these four receiver types, the TSOP24.., TSOP44..</text>
<text x="112.9" y="154.2">are preferred. Customers should initially try the TSOP24..,</text>
<text x="112.9" y="158.1">TSOP44 in their design.</text>
<text x="112.9" y="163">These components have not been qualified according to</text>
<text x="112.9" y="166.9">automotive specifications.</text>
</g>
<g font-size="3.2" fill="#231f20">
<text x="36.1" y="71.2">1</text>
<text x="40.8" y="74.7">2</text>
<text x="46.7" y="77.8">3</text>
</g>
<text font-size="3.2" fill="#007ec4" x="115.8" y="88.9">www.vishay.com/doc?99912</text>
<g font-size="2.8">
<text x="21.5" y="184.1">AGC</text>
<text x="62.8" y="185.7">LONG BURST REMOTE CONTROLS (AGC2)</text>
<text x="82.4" y="182.5">LEGACY, FOR</text>
<text x="140.6" y="185.7">LONG BURST CODES (AGC4)</text>
<text x="147" y="182.5">RECOMMENDED FOR</text>
<text x="39.5" y="190.1">30 kHz</text>
<text x="67.6" y="190.1">TSOP4830</text>
<text x="102.6" y="190.1">TSOP2230</text>
<text x="137.6" y="190.1">TSOP4430</text>
<text x="172.6" y="190.1">TSOP2430</text>
<text x="39.5" y="194.5">33 kHz</text>
<text x="67.6" y="194.5">TSOP4833</text>
<text x="102.6" y="194.5">TSOP2233</text>
<text x="137.6" y="194.5">TSOP4433</text>
<text x="172.6" y="194.5">TSOP2433</text>
<text x="21.5" y="199.6">Carrier</text>
<text x="21.5" y="202.8">frequency</text>
<text x="39.5" y="203.4">38 kHz</text>
<text x="39.5" y="198.9">36 kHz</text>
<text x="67.6" y="203.4">TSOP4838</text>
<text x="67.6" y="198.9">TSOP4836</text>
<text x="102.6" y="203.4">TSOP2238</text>
<text x="102.6" y="198.9">TSOP2236</text>
<text x="133.8" y="203.4">TSOP4438</text>
<text x="133.8" y="198.9">TSOP4436</text>
<text x="168.8" y="198.9">TSOP2436</text>
<text x="168.8" y="203.4">TSOP2438</text>
<text x="39.5" y="207.8">40 kHz</text>
<text x="67.6" y="207.8">TSOP4840</text>
<text x="102.6" y="207.8">TSOP2240</text>
<text x="137.6" y="207.8">TSOP4440</text>
<text x="172.6" y="207.8">TSOP2440</text>
<text x="39.5" y="212.2">56 kHz</text>
<text x="67.6" y="212.2">TSOP4856</text>
<text x="102.6" y="212.2">TSOP2256</text>
<text x="134.9" y="212.2">TSOP4456</text>
<text x="169.9" y="212.2">TSOP2456</text>
<text x="21.5" y="216.6">Package</text>
<text x="21.5" y="221">Pinning</text>
<text x="58.1" y="221">1 = OUT, 2 = GND, 3 = V</text>
<text x="93.1" y="221">1 = OUT, 2 = V , 3 = GND</text>
<text x="123.8" y="216.6">Mold</text>
<text x="128.1" y="221">1 = OUT, 2 = GND, 3 = V</text>
<text x="163.1" y="221">1 = OUT, 2 = V , 3 = GND</text>
<text x="21.5" y="225.4">Dimensions (mm)</text>
<text x="112.8" y="225.4">6.0 W x 6.95 H x 5.6 D</text>
<text x="21.5" y="229.8">Mounting</text>
<text x="122.2" y="229.8">Leaded</text>
<text x="21.5" y="234.2">Application</text>
<text x="21.5" y="238.7">Best remote control code</text>
<text x="81.8" y="238.7">RC-5</text>
<text x="93" y="238.7">RC-6</text>
<text x="104.3" y="238.7">Panasonic</text>
<text x="117.2" y="234.2">Remote control</text>
<text x="122.1" y="238.7">NEC</text>
<text x="132.5" y="238.7">Sharp</text>
<text x="144.7" y="238.7">r-step</text>
<text x="156.8" y="238.7">Thomson RCA</text>
<text x="18.9" y="243.9">Note</text>
<text x="22.9" y="247.8">We advise try AGC4 first if the burst length is unknown.</text>
<text x="18.9" y="263.3">Rev. 1.4, 27-Feb-15</text>
<text x="107.2" y="263.6">1</text>
<text x="163.6" y="263.3">Document Number: 82459</text>
<text x="26.5" y="271">THIS DOCUMENT IS SUBJECT TO CHANGE WITHOUT NOTICE. THE PRODUCTS DESCRIBED HEREIN AND THIS DOCUMENT</text>
<text x="50.9" y="273.8">ARE SUBJECT TO SPECIFIC DISCLAIMERS, SET FORTH AT www.vishay.com/doc?91000</text>
</g>
<g font-size="2.4">
<text x="54.1" y="98.5">S</text>
<text x="40" y="108.4">S</text>
</g>
<g font-size="2.1">
<text x="180.9" y="184.9">(1)</text>
<text x="148.3" y="198.1">(2)(3)(4)</text>
<text x="148.3" y="202.5">(5)(6)(7)</text>
<text x="183.3" y="198.1">(2)(3)(4)</text>
<text x="183.3" y="202.5">(5)(6)(7)</text>
<text x="149.4" y="211.3">(7)(8)</text>
<text x="184.4" y="211.3">(7)(8)</text>
<text x="89.4" y="221.5">S</text>
<text x="111.9" y="221.5">S</text>
<text x="159.4" y="221.5">S</text>
<text x="181.9" y="221.5">S</text>
<text x="78.7" y="237.8">(2)</text>
<text x="90" y="237.8">(3)</text>
<text x="101.2" y="237.8">(4)</text>
<text x="119" y="237.8">(5)</text>
<text x="129.4" y="237.8">(6)</text>
<text x="141.6" y="237.8">(7)</text>
<text x="153.7" y="237.8">(8)</text>
<text x="18.9" y="247">(1)</text>
</g>
<text font-size="1.9" fill="#231f20" x="79.9" y="78.5">16672</text>
</svg>
